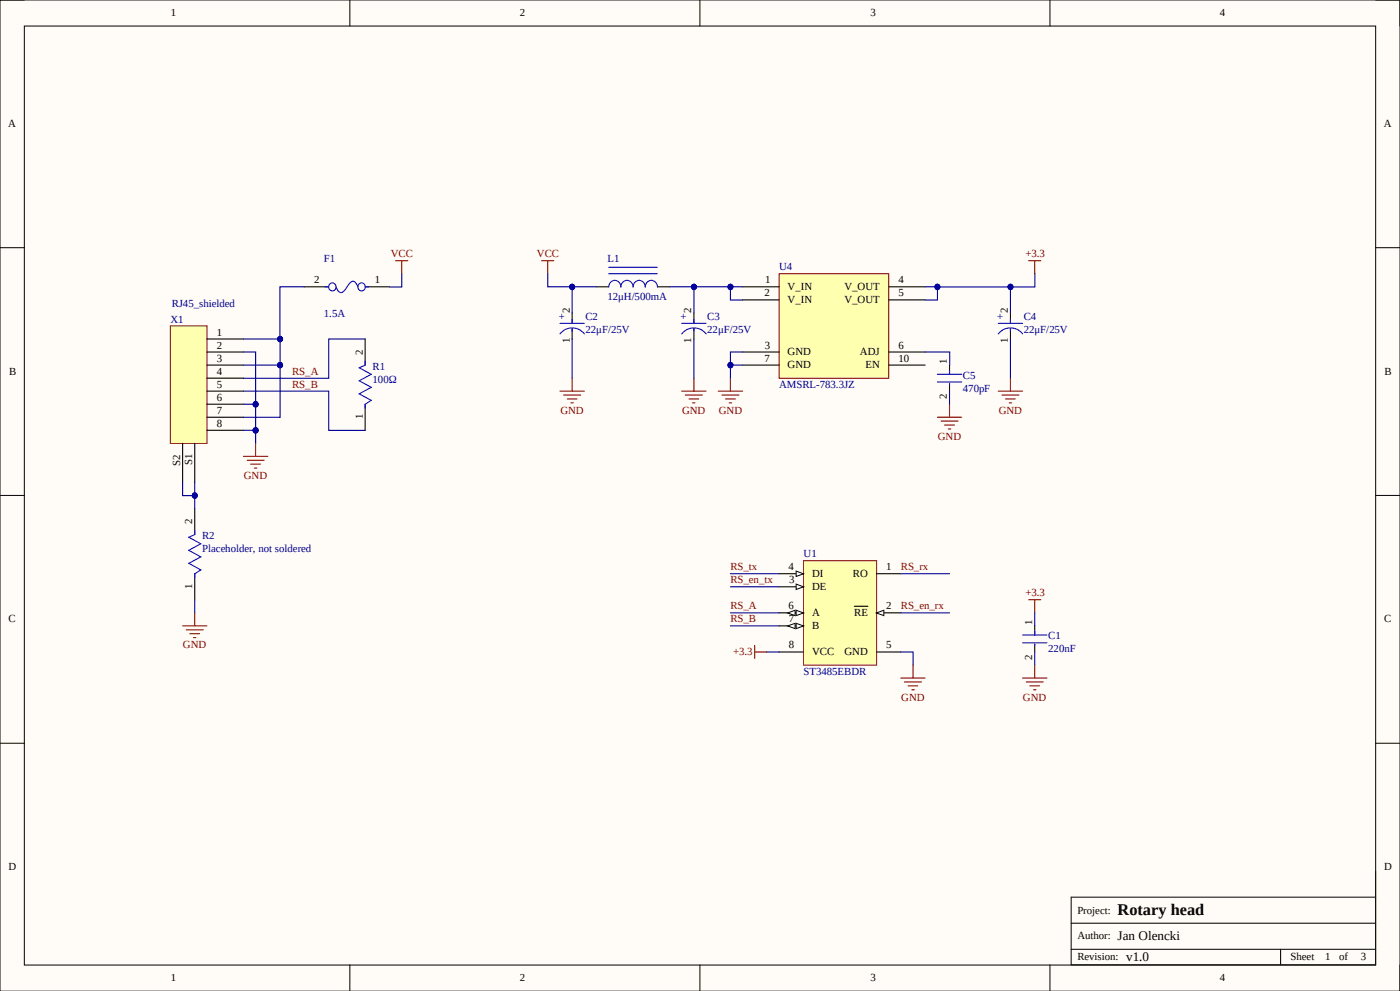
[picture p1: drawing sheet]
<svg xmlns="http://www.w3.org/2000/svg" width="297mm" height="210mm" viewBox="0 0 297 210" stroke-linecap="round" stroke-linejoin="round" font-family="sans-serif">
<path d="M0 0h296.9v210.1h-296.9z" fill-rule="evenodd" fill="#fffcf8"/>
<path d="M0 210.1v-210.1h296.9v210.1" fill="none" stroke="#000" stroke-width=".21"/>
<path d="M3.2 4.2h286.6v199h-286.6z" fill-rule="evenodd" fill="#fffcf8"/>
<g fill="none" stroke="#000" stroke-width=".21">
<path d="M0 0h5.2M74.2 0v5.5M148.4 0v5.5M222.7 0v5.5M291.8 0h5.1v5.5M5.2 5.5h286.6v199h-286.6zM0 52.5h5.2M291.8 52.5h5.1M0 105h5.2M291.8 105h5.1M0 157.5h5.2M291.8 157.5h5.1"/>
<path d="M227.2 195.7h64.6M291.8 184.6v19.9h-64.6v-14.3h64.6M74.2 204.5v5.5M148.4 204.5v5.5M222.7 204.5v5.5M227.2 201.2h64.6M271.6 201.2v3.3M296.9 204.5v5.5"/>
</g>
<path d="M170.4 118.8h15.5v22.2h-15.5z" fill-rule="evenodd" fill="#ffffb0"/>
<path d="M170.4 118.8h15.5v22.2h-15.5z" fill="none" stroke="#800000" stroke-width=".21"/>
<path d="M185.9 121.6h5.1M185.9 129.9h5.1" fill="none" stroke="#000" stroke-width=".23"/>
<path d="M185.9 129.9l1.5-.6v1.2z" fill="#f8fcff"/>
<path d="M185.9 129.9l1.5-.6v1.2z" fill="none" stroke="#000" stroke-width=".21"/>
<path d="M165.2 124.4h5.2M181.2 128.5h2.9" fill="none" stroke="#000" stroke-width=".23"/>
<path d="M168.9 123.8l1.5 .6-1.5 .5z" fill="#f8fcff"/>
<path d="M168.9 123.8l1.5 .6-1.5 .5z" fill="none" stroke="#000" stroke-width=".21"/>
<path d="M165.2 121.6h5.2" fill="none" stroke="#000" stroke-width=".23"/>
<path d="M168.9 121l1.5 .6-1.5 .6z" fill="#f8fcff"/>
<path d="M168.9 121l1.5 .6-1.5 .6z" fill="none" stroke="#000" stroke-width=".21"/>
<path d="M165.2 129.9h5.2M185.9 138.2h5.1" fill="none" stroke="#000" stroke-width=".23"/>
<path d="M168.9 129.3l1.5 .6-1.5 .6z" fill="#f8fcff"/>
<path d="M168.9 129.3l1.5 .6-1.5 .6z" fill="none" stroke="#000" stroke-width=".21"/>
<path d="M167.1 129.9l1.5-.6v1.2z" fill="#f8fcff"/>
<path d="M167.1 129.9l1.5-.6v1.2z" fill="none" stroke="#000" stroke-width=".21"/>
<path d="M165.2 132.7h5.2" fill="none" stroke="#000" stroke-width=".23"/>
<path d="M168.9 132.1l1.5 .6-1.5 .5z" fill="#f8fcff"/>
<path d="M168.9 132.1l1.5 .6-1.5 .5z" fill="none" stroke="#000" stroke-width=".21"/>
<path d="M167.1 132.7l1.5-.6v1.1z" fill="#f8fcff"/>
<path d="M167.1 132.7l1.5-.6v1.1z" fill="none" stroke="#000" stroke-width=".21"/>
<path d="M165.2 138.2h5.2" fill="none" stroke="#000" stroke-width=".23"/>
<path d="M160.1 136.8v2.8M160.1 138.2h2.5M191 143.7h5.2M191.8 144.5h3.6M192.6 145.4h2.1M193.4 146.2h.5M193.6 140.9v2.8" fill="none" stroke="#800000" stroke-width=".23"/>
<path d="M165.2 58h23.3v22.2h-23.3z" fill-rule="evenodd" fill="#ffffb0"/>
<path d="M165.2 58h23.3v22.2h-23.3z" fill="none" stroke="#800000" stroke-width=".21"/>
<path d="M77.4 71.9v5.5M157.5 60.8h7.7M157.5 74.6h7.7M157.5 77.4h7.7M157.5 63.6h7.7M188.5 60.8h7.7M188.5 74.6h7.7M188.5 77.4h7.7M188.5 63.6h7.7M77.4 85.7v5.5" fill="none" stroke="#000" stroke-width=".23"/>
<path d="M114.9 55.3h2.6M116.2 55.3v2.7M218.2 55.3h2.5M219.4 55.3v2.7M152.3 82.9h5.2M153.1 83.7h3.6M153.9 84.6h2M154.7 85.4h.5M154.9 80.2v2.7" fill="none" stroke="#800000" stroke-width=".23"/>
<path d="M77.4 76.6l.1 .8-1.3 .5 2.5 1.5M78.7 79.3l-2.5 1.4 2.5 1.4-2.5 1.4M76.2 83.5l2.5 1.4M78.7 84.8l-1.3 .9v.8" fill="none" stroke="#00f" stroke-width=".23"/>
<path d="M36.1 69.1h7.8v24.9h-7.8z" fill-rule="evenodd" fill="#ffffb0"/>
<path d="M36.1 69.1h7.8v24.9h-7.8z" fill="none" stroke="#800000" stroke-width=".21"/>
<g fill="none" stroke="#000" stroke-width=".23">
<path d="M43.9 71.9h7.7M43.9 74.6h7.7M43.9 77.4h7.7M64.5 60.8h5.2M77.4 60.8h5.2M121.3 66.3v2.2M121.3 69.6v2.3M126.5 60.8h2.6M139.4 60.8h2.6M147.2 66.3v2.2M147.2 69.6v2.3M201.4 77.4v1.9"/>
<path d="M214.3 66.3v2.2M214.3 69.6v2.3M38.7 94v8.3M41.3 94v8.3M43.9 80.2h7.7M43.9 82.9h7.7M43.9 85.7h7.7M43.9 88.4h7.7M43.9 91.2h7.7M201.4 81.3v1.6M41.3 107.8v5.5M41.3 121.6v5.5"/>
<path d="M219.4 132.7v1.9M219.4 136.5v1.7"/>
</g>
<g fill="none" stroke="#00f" stroke-width=".23">
<path d="M129.1 58h10.3M129.1 56.7h10.3M132.9 59.4a1.38 1.38 0 0 1 1.4 1.4M133 59.4a1.36 1.36 0 0 0-1.3 1.4M135.5 59.4a1.35 1.35 0 0 1 1.3 1.4 1.36 1.36 0 0 1 1.3-1.4M135.6 59.4a1.37 1.37 0 0 0-1.3 1.4M138.1 59.4a1.37 1.37 0 0 1 1.3 1.4M68.9 60.8h.8M71.3 60.8a1.25 1.25 0 0 0 1.2 1.2l.7-.6 .7-1a.91 .91 0 0 1 .6-.7 .91 .91 0 0 1 .9 .2l.5 .9M77.4 60.8h.8M118.8 70.8a3.3 3.3 0 0 1 5.1 0M118.8 68.5h5.1"/>
<path d="M121.3 67.7v.8M121.3 69.6v.6M129.1 60.8a1.3 1.3 0 0 1 1.3-1.4 1.3 1.3 0 0 1 1.3 1.4M144.6 70.8a3.3 3.3 0 0 1 5.2 0M144.6 68.5h5.1M147.2 67.7v.8M147.2 69.6v.6M198.8 79.3h5.2M201.4 78.5v.8M211.7 70.8a3.3 3.3 0 0 1 5.2 0M211.7 68.5h5.2M214.3 67.7v.8"/>
<path d="M214.3 69.6v.6M198.8 81h5.2M201.4 81.3v.2M40 113.9l2.6 1.4M41.3 112.5v.8M41.3 113.3l-1.3 .6M42.6 115.2l-2.6 1.4 2.6 1.4-2.6 1.4 2.6 1.4-1.3 .8M41.3 121.6v.8M216.9 134.6h5.1M216.9 136.2h5.1M219.4 133.8v.8M219.4 136.5v.3"/>
<circle cx="70.5" cy="60.8" r=".81"/>
<circle cx="76.7" cy="60.8" r=".82"/>
</g>
<g fill="none" stroke="#800000" stroke-width=".23">
<path d="M83.9 55.3h2.6M85.2 55.3v2.7M51.6 96.7h5.2M52.4 97.6h3.6M53.2 98.4h2M53.9 99.2h.6M54.2 94v2.7M118.8 82.9h5.1M119.5 83.7h3.7M120.3 84.6h2.1M121.1 85.4h.5M121.3 80.2v2.7"/>
<path d="M144.6 82.9h5.1M145.4 83.7h3.6M146.1 84.6h2.1M146.9 85.4h.5M147.2 80.2v2.7M198.8 88.4h5.2M199.6 89.3h3.6M200.3 90.1h2.1M201.1 90.9h.5M201.4 85.7v2.7M211.7 82.9h5.2M212.5 83.7h3.6"/>
<path d="M213.3 84.6h2M214 85.4h.6M214.3 80.2v2.7M38.7 132.7h5.2M39.5 133.5h3.6M40.3 134.3h2M41 135.1h.6M41.3 129.9v2.8M218.2 127.1h2.5M219.4 127.1v2.8M216.9 143.7h5.1M217.7 144.5h3.6"/>
<path d="M218.4 145.4h2.1M219.2 146.2h.5M219.4 140.9v2.8"/>
</g>
<path d="M196.2 60.8h2.6M154.9 121.6h10.3M154.9 124.4h10.3M162.6 138.2h2.6M191 138.2h2.7v2.8M191 121.6h10.4M191 129.9h10.4" fill="none" stroke="#000080" stroke-width=".23"/>
<circle cx="198.8" cy="60.8" r=".55" fill="#000080"/>
<circle cx="198.8" cy="60.8" r=".55" fill="none" stroke="#000080" stroke-width=".21"/>
<path d="M154.9 77.4h2.6" fill="none" stroke="#000080" stroke-width=".23"/>
<circle cx="154.9" cy="77.4" r=".55" fill="#000080"/>
<circle cx="154.9" cy="77.4" r=".55" fill="none" stroke="#000080" stroke-width=".21"/>
<path d="M38.7 102.3v2.8h2.6M154.9 132.7h10.3" fill="none" stroke="#000080" stroke-width=".23"/>
<circle cx="41.3" cy="105" r=".55" fill="#000080"/>
<circle cx="41.3" cy="105" r=".55" fill="none" stroke="#000080" stroke-width=".21"/>
<path d="M51.6 91.2h2.6v2.8M41.3 127.1v2.8" fill="none" stroke="#000080" stroke-width=".23"/>
<circle cx="54.2" cy="91.2" r=".55" fill="#000080"/>
<circle cx="54.2" cy="91.2" r=".55" fill="none" stroke="#000080" stroke-width=".21"/>
<path d="M51.6 85.7h2.6v5.5" fill="none" stroke="#000080" stroke-width=".23"/>
<circle cx="54.2" cy="85.7" r=".55" fill="#000080"/>
<circle cx="54.2" cy="85.7" r=".55" fill="none" stroke="#000080" stroke-width=".21"/>
<circle cx="54.2" cy="91.2" r=".55" fill="#000080"/>
<circle cx="54.2" cy="91.2" r=".55" fill="none" stroke="#000080" stroke-width=".21"/>
<path d="M51.6 74.6h2.6v11.1" fill="none" stroke="#000080" stroke-width=".23"/>
<circle cx="54.2" cy="85.7" r=".55" fill="#000080"/>
<circle cx="54.2" cy="85.7" r=".55" fill="none" stroke="#000080" stroke-width=".21"/>
<path d="M51.6 77.4h7.8v11.1h-7.8" fill="none" stroke="#000080" stroke-width=".23"/>
<circle cx="59.4" cy="77.4" r=".55" fill="#000080"/>
<circle cx="59.4" cy="77.4" r=".55" fill="none" stroke="#000080" stroke-width=".21"/>
<path d="M51.6 71.9h7.8v5.5" fill="none" stroke="#000080" stroke-width=".23"/>
<circle cx="59.4" cy="77.4" r=".55" fill="#000080"/>
<circle cx="59.4" cy="77.4" r=".55" fill="none" stroke="#000080" stroke-width=".21"/>
<circle cx="59.4" cy="71.9" r=".55" fill="#000080"/>
<circle cx="59.4" cy="71.9" r=".55" fill="none" stroke="#000080" stroke-width=".21"/>
<path d="M64.6 60.8h-5.2v11.1" fill="none" stroke="#000080" stroke-width=".23"/>
<circle cx="59.4" cy="71.9" r=".55" fill="#000080"/>
<circle cx="59.4" cy="71.9" r=".55" fill="none" stroke="#000080" stroke-width=".21"/>
<path d="M77.5 71.9h-7.8v8.3h-18.1M157.5 60.8h-2.6v2.8h2.6M196.2 74.6h5.2v2.8M51.6 82.9h18.1v8.3h7.8M201.4 82.9v2.8M154.9 129.9h10.3M219.4 129.9v2.8M219.4 138.2v2.7" fill="none" stroke="#000080" stroke-width=".23"/>
<circle cx="154.9" cy="60.8" r=".55" fill="#000080"/>
<circle cx="154.9" cy="60.8" r=".55" fill="none" stroke="#000080" stroke-width=".21"/>
<path d="M121.3 60.8h5.2" fill="none" stroke="#000080" stroke-width=".23"/>
<circle cx="121.4" cy="60.8" r=".55" fill="#000080"/>
<circle cx="121.4" cy="60.8" r=".55" fill="none" stroke="#000080" stroke-width=".21"/>
<path d="M142 60.8h5.2v5.6" fill="none" stroke="#000080" stroke-width=".23"/>
<circle cx="147.2" cy="60.8" r=".55" fill="#000080"/>
<circle cx="147.2" cy="60.8" r=".55" fill="none" stroke="#000080" stroke-width=".21"/>
<path d="M147.2 60.8h7.7" fill="none" stroke="#000080" stroke-width=".23"/>
<circle cx="147.2" cy="60.8" r=".55" fill="#000080"/>
<circle cx="147.2" cy="60.8" r=".55" fill="none" stroke="#000080" stroke-width=".21"/>
<circle cx="154.9" cy="60.8" r=".55" fill="#000080"/>
<circle cx="154.9" cy="60.8" r=".55" fill="none" stroke="#000080" stroke-width=".21"/>
<path d="M121.3 71.9v8.3M147.2 71.9v8.3M214.3 60.8v5.5" fill="none" stroke="#000080" stroke-width=".23"/>
<circle cx="214.3" cy="60.8" r=".55" fill="#000080"/>
<circle cx="214.3" cy="60.8" r=".55" fill="none" stroke="#000080" stroke-width=".21"/>
<path d="M214.3 71.9v8.3M41.3 102.3v5.5" fill="none" stroke="#000080" stroke-width=".23"/>
<circle cx="41.3" cy="105" r=".55" fill="#000080"/>
<circle cx="41.3" cy="105" r=".55" fill="none" stroke="#000080" stroke-width=".21"/>
<path d="M157.5 74.6h-2.6v5.6" fill="none" stroke="#000080" stroke-width=".23"/>
<circle cx="154.9" cy="77.4" r=".55" fill="#000080"/>
<circle cx="154.9" cy="77.4" r=".55" fill="none" stroke="#000080" stroke-width=".21"/>
<path d="M219.5 58v2.8h-20.7v2.8h-2.6" fill="none" stroke="#000080" stroke-width=".23"/>
<circle cx="198.8" cy="60.8" r=".55" fill="#000080"/>
<circle cx="198.8" cy="60.8" r=".55" fill="none" stroke="#000080" stroke-width=".21"/>
<circle cx="214.3" cy="60.8" r=".55" fill="#000080"/>
<circle cx="214.3" cy="60.8" r=".55" fill="none" stroke="#000080" stroke-width=".21"/>
<path d="M85.2 58v2.8h-2.6M116.2 58v2.8h5.1v5.6" fill="none" stroke="#000080" stroke-width=".23"/>
<circle cx="121.4" cy="60.8" r=".55" fill="#000080"/>
<circle cx="121.4" cy="60.8" r=".55" fill="none" stroke="#000080" stroke-width=".21"/>
<text font-size="3.5" x="237" y="194">Rotary head</text>
<g font-size="2.8">
<text x="237" y="199.3">Jan Olencki</text>
<text x="238.8" y="203.7">v1.0</text>
</g>
<g font-size="2.3">
<text x="36.2" y="3.4">1</text>
<text x="110.2" y="3.4">2</text>
<text x="184.6" y="3.4">3</text>
<text x="258.7" y="3.4">4</text>
<text x="1.7" y="26.9">A</text>
<text x="293.5" y="26.9">A</text>
<text x="66.6" y="60">2</text>
<text x="79.5" y="60">1</text>
<text x="162.1" y="62.8">2</text>
<text x="162.3" y="60">1</text>
<text x="167" y="61.5">V_IN</text>
<text x="167" y="64.2">V_IN</text>
<text x="179.1" y="61.5">V_OUT</text>
<text x="179.1" y="64.2">V_OUT</text>
<text x="190.5" y="60">4</text>
<text x="190.5" y="62.8">5</text>
<text x="46" y="71.1">1</text>
<text x="120.8" y="66.3" transform="rotate(-90 120.8 66.3)">2</text>
<text x="146.6" y="66.3" transform="rotate(-90 146.6 66.3)">2</text>
<text x="213.8" y="66.3" transform="rotate(-90 213.8 66.3)">2</text>
<text x="46" y="73.9">2</text>
<text x="46" y="76.6">3</text>
<text x="76.9" y="75.2" transform="rotate(-90 76.9 75.2)">2</text>
<text x="120.8" y="72.8" transform="rotate(-90 120.8 72.8)">1</text>
<text x="146.6" y="72.8" transform="rotate(-90 146.6 72.8)">1</text>
<text x="162.1" y="76.6">7</text>
<text x="162.2" y="73.9">3</text>
<text x="167" y="75.3">GND</text>
<text x="182.4" y="75.3">ADJ</text>
<text x="190.5" y="76.6">10</text>
<text x="190.5" y="73.9">6</text>
<text x="200.8" y="77.1" transform="rotate(-90 200.8 77.1)">1</text>
<text x="213.8" y="72.8" transform="rotate(-90 213.8 72.8)">1</text>
<text x="1.9" y="79.4">B</text>
<text x="46" y="79.4">4</text>
<text x="46" y="82.2">5</text>
<text x="167" y="78">GND</text>
<text x="183.6" y="78">EN</text>
<text x="293.7" y="79.4">B</text>
<text x="46" y="84.9">6</text>
<text x="46" y="87.7">7</text>
<text x="76.9" y="88.8" transform="rotate(-90 76.9 88.8)">1</text>
<text x="200.8" y="84.6" transform="rotate(-90 200.8 84.6)">2</text>
<text x="46" y="90.5">8</text>
<text x="38.2" y="98.7" transform="rotate(-90 38.2 98.7)">S2</text>
<text x="40.8" y="98.5" transform="rotate(-90 40.8 98.5)">S1</text>
<text x="40.8" y="111.1" transform="rotate(-90 40.8 111.1)">2</text>
<text x="40.8" y="124.7" transform="rotate(-90 40.8 124.7)">1</text>
<text x="167.2" y="120.9">4</text>
<text x="167.4" y="123.6">3</text>
<text x="172.2" y="125">DE</text>
<text x="172.2" y="122.2">DI</text>
<text x="180.9" y="122.2">RO</text>
<text x="188" y="120.9">1</text>
<text x="1.8" y="131.9">C</text>
<text x="167.2" y="129.2">6</text>
<text x="167.3" y="131.9">7</text>
<text x="172.2" y="130.5">A</text>
<text x="181.2" y="130.5">RE</text>
<text x="188" y="129.2">2</text>
<text x="293.6" y="131.9">C</text>
<text x="167.3" y="137.4">8</text>
<text x="172.2" y="133.3">B</text>
<text x="188" y="137.4">5</text>
<text x="218.9" y="132.4" transform="rotate(-90 218.9 132.4)">1</text>
<text x="172.2" y="138.8">VCC</text>
<text x="179.1" y="138.8">GND</text>
<text x="218.9" y="139.8" transform="rotate(-90 218.9 139.8)">2</text>
<text x="1.8" y="184.4">D</text>
<text x="293.6" y="184.4">D</text>
<text x="228.5" y="193.7">Project:</text>
<text x="228.5" y="203.5">Revision:</text>
<text x="228.5" y="199.1">Author:</text>
<text x="273.7" y="203.5">Sheet</text>
<text x="281" y="203.5">1</text>
<text x="284" y="203.5">of</text>
<text x="288.6" y="203.5">3</text>
<text x="36.2" y="207.9">1</text>
<text x="110.2" y="207.9">2</text>
<text x="184.6" y="207.9">3</text>
<text x="258.7" y="207.9">4</text>
</g>
<g font-size="2.3" fill="#000080">
<text x="68.7" y="55.6">F1</text>
<text x="128.8" y="55.6">L1</text>
<text x="165.2" y="57.3">U4</text>
<text x="36.4" y="65">RJ45_shielded</text>
<text x="128.8" y="63.7">12μH/500mA</text>
<text x="36.2" y="68.4">X1</text>
<text x="68.7" y="67.2">1.5A</text>
<text x="118.5" y="67.8">+</text>
<text x="124.2" y="67.8">C2</text>
<text x="124.2" y="70.6">22μF/25V</text>
<text x="144.3" y="67.8">+</text>
<text x="150" y="67.8">C3</text>
<text x="150" y="70.6">22μF/25V</text>
<text x="211.5" y="67.8">+</text>
<text x="217.1" y="67.8">C4</text>
<text x="217.1" y="70.6">22μF/25V</text>
<text x="79" y="78.3">R1</text>
<text x="79" y="81.1">100Ω</text>
<text x="165.2" y="82.2">AMSRL-783.3JZ</text>
<text x="204.2" y="80.3">C5</text>
<text x="204.2" y="83">470pF</text>
<text x="42.9" y="114.2">R2</text>
<text x="42.9" y="117">Placeholder, not soldered</text>
<text x="170.4" y="118.1">U1</text>
<text x="222.3" y="135.5">C1</text>
<text x="170.4" y="143">ST3485EBDR</text>
<text x="222.3" y="138.3">220nF</text>
</g>
<g font-size="2.3" fill="#800000">
<text x="82.9" y="54.5">VCC</text>
<text x="113.9" y="54.5">VCC</text>
<text x="217.5" y="54.5">+3.3</text>
<text x="61.9" y="79.4">RS_A</text>
<text x="61.9" y="82.2">RS_B</text>
<text x="118.9" y="87.7">GND</text>
<text x="144.7" y="87.7">GND</text>
<text x="152.4" y="87.7">GND</text>
<text x="211.8" y="87.7">GND</text>
<text x="198.9" y="93.2">GND</text>
<text x="51.7" y="101.5">GND</text>
<text x="154.9" y="120.9">RS_tx</text>
<text x="154.9" y="123.6">RS_en_tx</text>
<text x="191.1" y="120.9">RS_rx</text>
<text x="154.9" y="129.2">RS_A</text>
<text x="154.9" y="131.9">RS_B</text>
<text x="191.1" y="129.2">RS_en_rx</text>
<text x="217.5" y="126.4">+3.3</text>
<text x="38.8" y="137.4">GND</text>
<text x="155.5" y="138.8">+3.3</text>
<text x="191.1" y="148.5">GND</text>
<text x="217" y="148.5">GND</text>
</g>
</svg>
